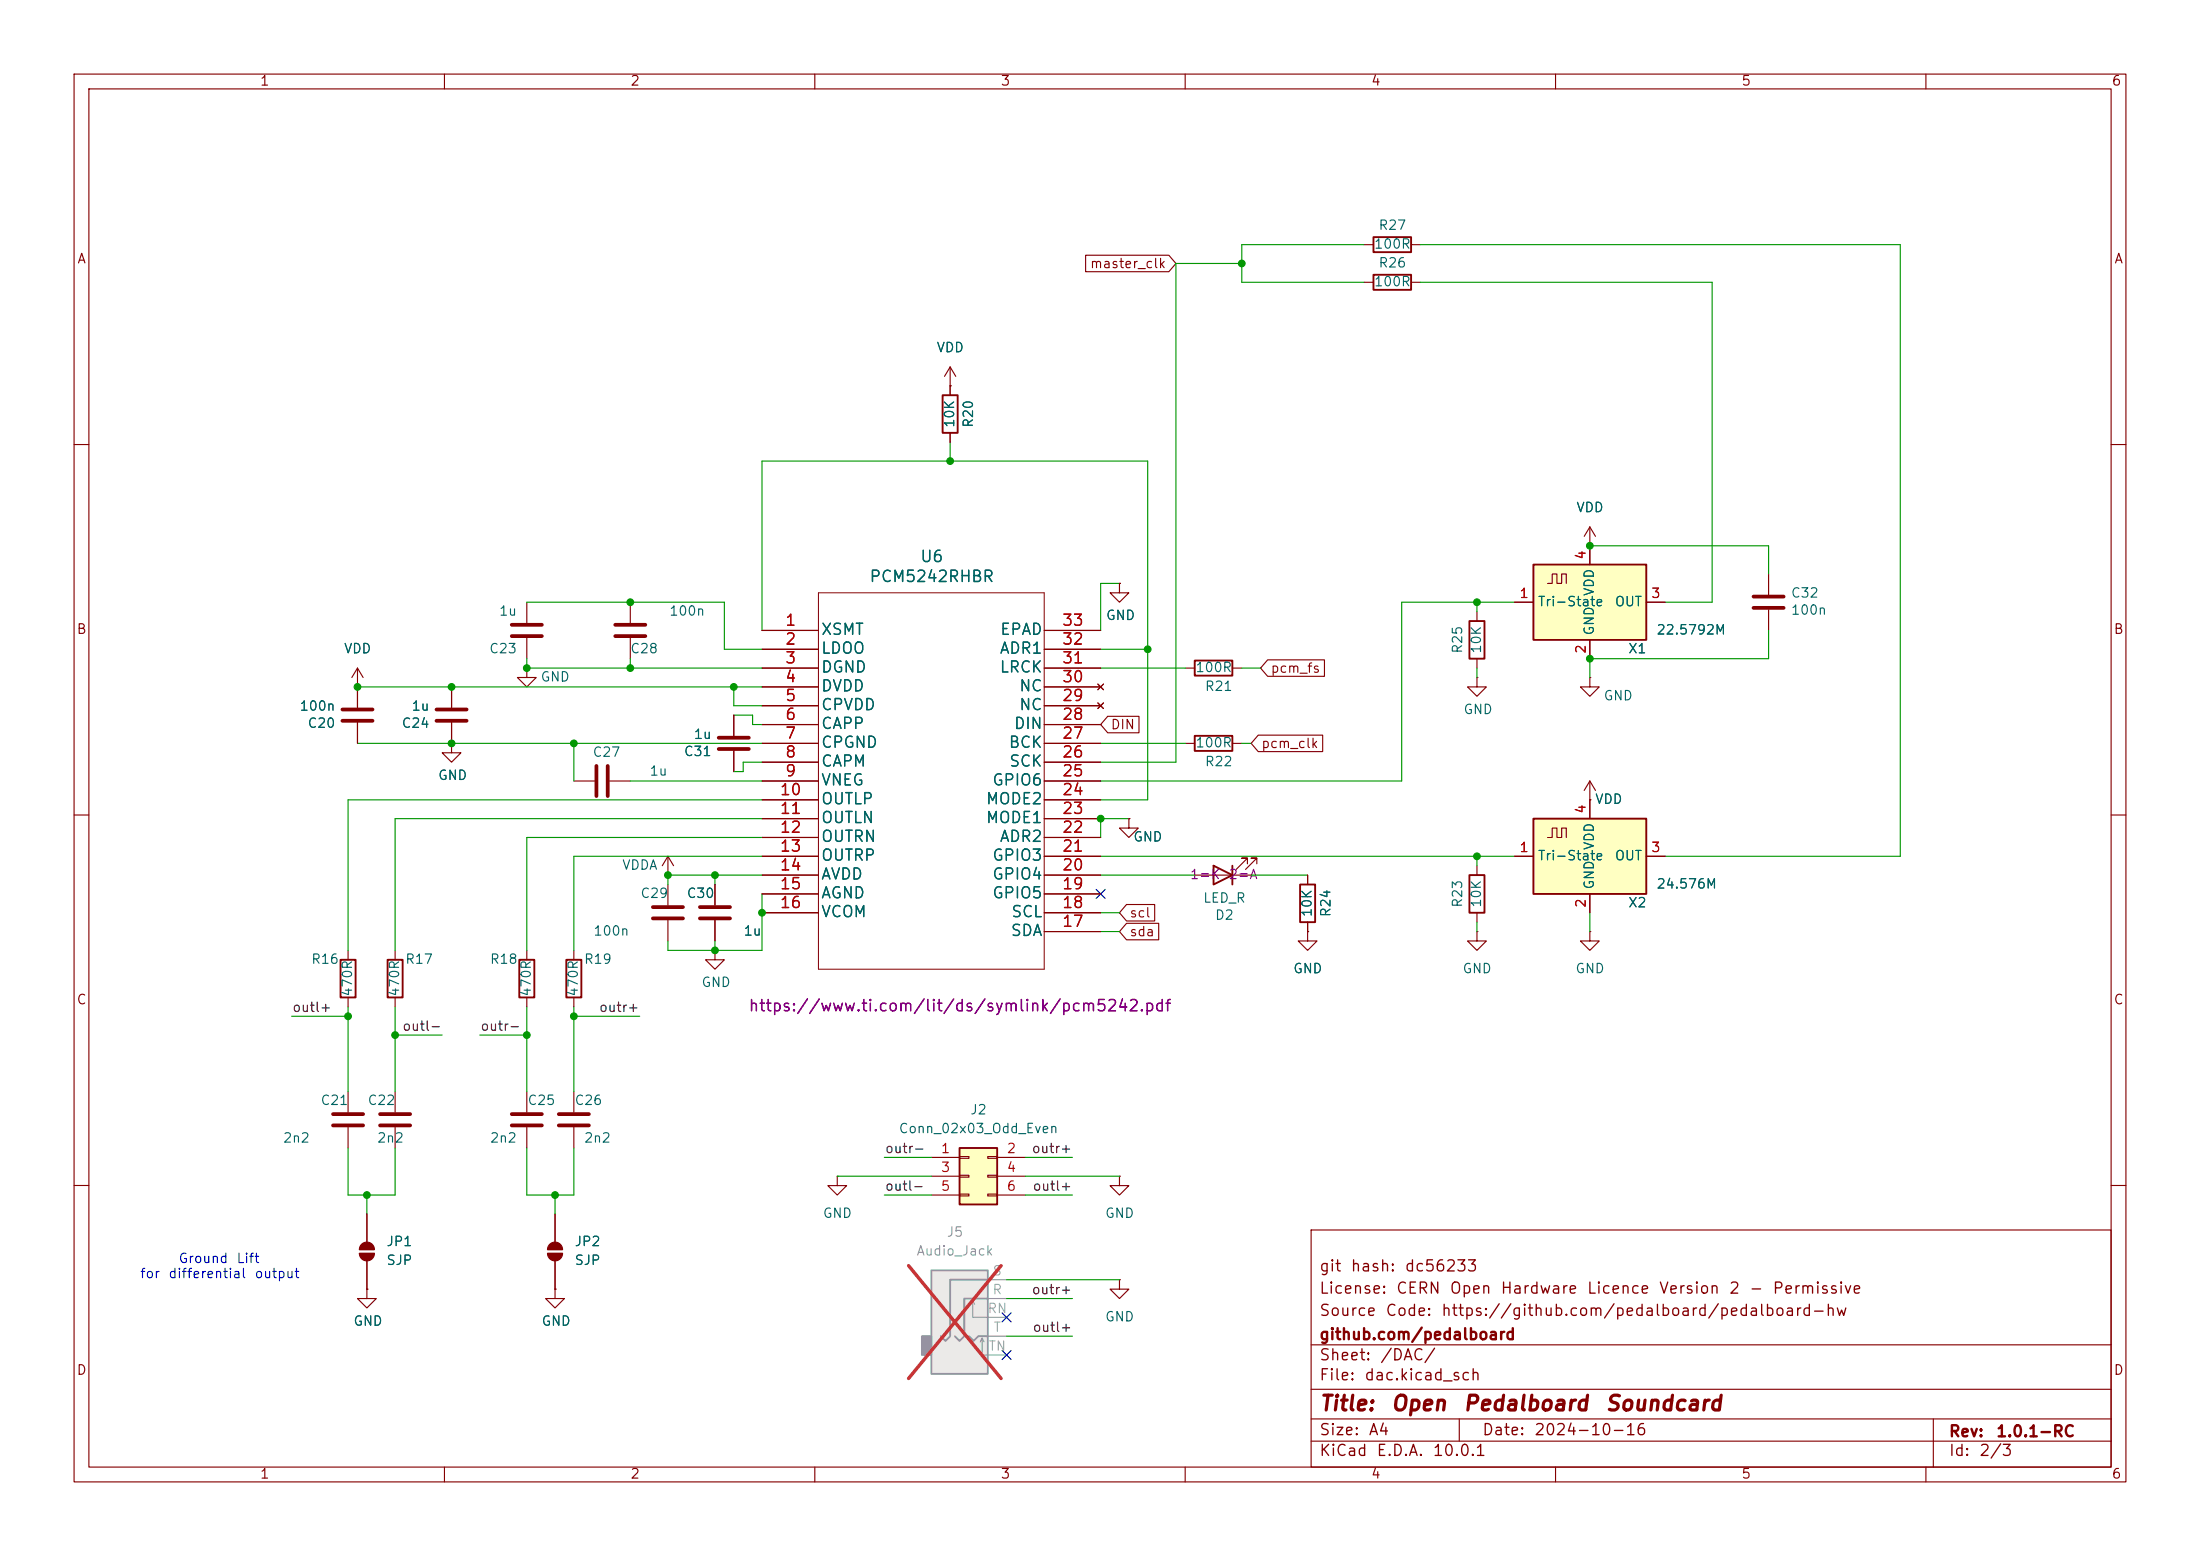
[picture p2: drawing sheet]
<svg xmlns="http://www.w3.org/2000/svg" width="297mm" height="210mm" viewBox="0 0 297 210" stroke-linecap="round" stroke-linejoin="round" font-family="sans-serif">
<g fill="none" stroke="#840000" stroke-width=".15">
<path d="M10 10h277v190h-277zM12 12h273v186h-273zM60 10v2M110 10v2M160 10v2M210 10v2M260 10v2M184.1 38.1h1.3M184.1 33h1.3M190.5 38.1h1.3M190.5 33h1.3M10 60h2"/>
<path d="M285 60h2M71.1 90.2v1.2h1.3l-1.3 1.3-1.3-1.3h1.3M71.1 90.2h.1M71.1 81.3v2.8M71.1 86.1v2.8M85.1 81.3v2.8M85.1 86.1v2.8M102.9 85.1h7.6M102.9 87.6h7.6M102.9 90.2h7.6M102.9 92.7h7.6M102.9 95.3h7.6"/>
<path d="M102.9 97.8h7.6M141 85.1h7.6M141 87.6h7.6M141 90.2h7.6M141 92.7h7.6M141 95.3h7.6M141 97.8h7.6M148.2 94.9l.8 .7M148.2 92.3l.8 .8M149 94.9l-.8 .7M149 92.3l-.8 .8M10 110h2"/>
<path d="M61 100.3v1.3h1.2l-1.2 1.3-1.3-1.3h1.3M61 100.3h.1M77.5 105.4h2.8M82.3 105.4h2.8M102.9 100.3h7.6M102.9 102.9h7.6M102.9 105.4h7.6M102.9 108h7.6M102.9 110.5h7.6M102.9 113h7.6M102.9 115.6h7.6M102.9 118.1h7.6"/>
<path d="M141 100.3h7.6M141 102.9h7.6M141 105.4h7.6M141 108h7.6M141 110.5h7.6M141 113h7.6M141 115.6h7.6M141 118.1h7.6M152.4 110.5v1.3h1.3l-1.3 1.2-1.3-1.2h1.3M152.4 110.5h.1M161.3 118.1h7.6M168.4 116.6v-.8h-.8h.8l-1.5 1.5"/>
<path d="M169.7 116.6v-.8h-.8h.8l-1.6 1.5M285 110h2M47 128.3v1.2M47 134.6v1.3M53.3 128.3v1.2M53.3 134.6v1.3M71.1 128.3v1.2M71.1 134.6v1.3M77.5 128.3v1.2M77.5 134.6v1.3M102.9 120.7h7.6M102.9 123.2h7.6"/>
<path d="M141 120.7h7.6M141 123.2h7.6M141 125.7h7.6M113 158.8v1.2h1.3l-1.3 1.3-1.2-1.3h1.2M113 158.8h.1M10 160h2M151.1 172.7v1.3h1.3l-1.3 1.3-1.2-1.3h1.2M151.1 172.7h.1M177 166h108v32h-108zM285 160h2M60 198v2M110 198v2"/>
<path d="M160 198v2M177 194.5h108M177 191.5h108M177 187.5h108M177 181.5h108M197 191.5v3M210 198v2M260 198v2M261 191.5v6.5"/>
</g>
<path d="M185.4 37.1h5.1v2h-5.1zM185.4 32h5.1v2h-5.1zM163.8 116.8l2.6 1.3-2.6 1.3zM166.4 116.8v2.6M46 129.5h2v5.1h-2zM52.3 129.5h2.1v5.1h-2.1zM70.1 129.5h2v5.1h-2zM76.5 129.5h2v5.1h-2z" fill="none" stroke="#840000" stroke-width=".25"/>
<path d="M110.5 80h30.5v50.8h-30.5z" fill="none" stroke="#840000" stroke-width=".14"/>
<path d="M69.1 85.9h4.1M69.1 84.3h4.1M83.1 85.9h4M83.1 84.3h4M80.5 103.4v4M82 103.4v4" fill="none" stroke="#840000" stroke-width=".51"/>
<path d="M129.5 154.9h5.1v7.7h-5.1z" fill="#ffffc2"/>
<path d="M129.5 154.9h5.1v7.7h-5.1z" fill="none" stroke="#840000" stroke-width=".25"/>
<g fill="none" stroke="#840000" stroke-width=".15">
<path d="M48.3 92.7h.1M48.3 90.2l-.8 1.2M48.3 90.2l.7 1.2M48.3 90.2v5.3M48.3 97.5v2.8M61 92.7v2.8M61 97.5v2.8M125.7 156.2h3.8M125.7 158.8h3.8M129.5 156.1h1.3v.2h-1.3zM129.5 158.6h1.3v.3h-1.3zM133.3 156.1h1.3v.2h-1.3z"/>
<path d="M133.3 158.6h1.3v.3h-1.3zM134.6 156.2h3.8M134.6 158.8h3.8M125.7 161.3h3.8M129.5 161.2h1.3v.2h-1.3zM133.3 161.2h1.3v.2h-1.3zM134.6 161.3h3.8"/>
</g>
<path d="M46.2 97.3h4.1M46.2 95.8h4.1M58.9 97.3h4.1M58.9 95.8h4.1" fill="none" stroke="#840000" stroke-width=".51"/>
<path d="M125.7 171.5h7.6v13.9h-7.6z" fill="#ebeae8"/>
<path d="M124.5 180.3h1.2v2.6h-1.2z" fill="#9c9b98" stroke="#9c9b98" stroke-width=".25"/>
<path d="M125.7 171.5h7.6v13.9h-7.6zM133.3 175.3h-3.1v5l-.7 .7-.6-.7M133.3 172.7h-5v7.6l-.7 .7-.6-.7M130.8 180.3l.6 .7 .7-.7h1.2" fill="none" stroke="#9c9b98" stroke-width=".25"/>
<path d="M131.1 176l.2-.5v2.3h4.6M131.3 175.5l.3 .5M133.3 175.3h2.6M133.3 172.7h2.6M132.3 181.1l.3-.5v2.3h3.3M132.6 180.6l.2 .5M133.3 180.3h2.6" fill="none" stroke="#9c9b98" stroke-width=".15"/>
<path d="M122.7 170.8l12.5 15.2M135.2 170.8l-12.5 15.2" fill="none" stroke="#e12e31" stroke-width=".46"/>
<g fill="none" stroke="#840000" stroke-width=".15">
<path d="M128.3 52.1h.1M128.3 49.5v3.8M128.3 58.4v1.3M128.3 49.5l-.8 1.3M128.3 49.5l.7 1.3M99.1 96.5v2.8M90.2 118.1h.1M90.2 115.6l-.8 1.2M90.2 115.6l.7 1.2M90.2 115.6v2.5M90.2 119.4v2.8M96.5 119.4v2.8"/>
<path d="M99.1 101.3v2.8M160 100.3h1.3M166.4 100.3h1.2M199.4 116.8v1.3M90.2 124.2v2.8M96.5 124.2v2.8M199.4 125.7v1.3h1.3l-1.3 1.3-1.3-1.3h1.3M199.4 125.7h.1M199.4 123.2v1.3M151.1 158.8v1.2h1.3l-1.3 1.3-1.2-1.3h1.2M151.1 158.8h.1M48.5 169.2h2"/>
<path d="M48.5 168.7h2M49.5 174v1.3h1.3l-1.3 1.2-1.2-1.2h1.2M49.5 174h.1M49.5 163.8v3.8M49.5 170.2v3.8"/>
</g>
<path d="M127.3 53.3h2v5.1h-2zM161.3 99.3h5.1v2h-5.1zM198.4 118.1h2v5.1h-2z" fill="none" stroke="#840000" stroke-width=".25"/>
<path d="M97 99.6h4.1M97 101.1h4.1M88.1 122.4h4.1M88.1 124h4.1M94.5 122.4h4.1M94.5 124h4.1" fill="none" stroke="#840000" stroke-width=".51"/>
<g fill="#840000" stroke="#840000" stroke-width=".15">
<path d="M48.5 169.2h2a1.02 1.02 0 0 1-1 1 1.02 1.02 0 0 1-1-1z"/>
<path d="M48.8 167.9a1.02 1.02 0 0 1 1.1-.2 1.02 1.02 0 0 1 .6 1h-2l.1-.5z"/>
</g>
<path d="M207 110.5h15.2v10.2h-15.2z" fill="#ffffc2"/>
<path d="M198.4 83.8h2v5.1h-2zM175.5 119.4h2v5.1h-2zM207 110.5h15.2v10.2h-15.2z" fill="none" stroke="#840000" stroke-width=".25"/>
<g fill="none" stroke="#840000" stroke-width=".15">
<path d="M151.1 78.7v1.3h1.3l-1.3 1.3-1.2-1.3h1.2M151.1 78.7h.1M214.6 73.7h.1M214.6 71.1v2.6M214.6 71.1l-.7 1.3M214.6 71.1l.8 1.3M238.8 77.5v2.8M199.4 91.4v1.3h1.3l-1.3 1.3-1.3-1.3h1.3M199.4 91.4h.1M199.4 82.6v1.2M199.4 88.9v1.3M214.6 91.4v1.3h1.3l-1.3 1.3-1.2-1.3h1.2"/>
<path d="M214.6 91.4h.1M238.8 82.3v2.8M176.5 118.1v1.3M204.5 115.6h2.5M208.9 113h.6v-1.2h.7v1.2h.6v-1.2h.7v1.2M214.6 108h.1M214.6 105.4v5.1M214.6 105.4l-.7 1.3M214.6 105.4l.8 1.3M222.2 115.6h2.6M96.5 128.3v1.2h1.3l-1.3 1.3-1.3-1.3h1.3M96.5 128.3h.1"/>
<path d="M176.5 124.5v1.2M214.6 125.7v1.3h1.3l-1.3 1.3-1.2-1.3h1.2M214.6 125.7h.1M214.6 120.7v2.5M71.1 147.3v2.8M71.1 152.1v2.8M77.5 147.3v2.8M77.5 152.1v2.8M73.9 169.2h2M73.9 168.7h2M74.9 174v1.3h1.3l-1.3 1.2-1.2-1.2h1.2M74.9 174h.1"/>
<path d="M74.9 163.8v3.8M74.9 170.2v3.8"/>
</g>
<path d="M236.7 80.5h4.1M236.7 82h4.1M69.1 150.4h4.1M69.1 151.9h4.1M75.4 150.4h4.1M75.4 151.9h4.1" fill="none" stroke="#840000" stroke-width=".51"/>
<g fill="#840000" stroke="#840000" stroke-width=".15">
<path d="M73.9 169.2h2a1.02 1.02 0 0 1-1 1 1.02 1.02 0 0 1-1-1z"/>
<path d="M74.2 167.9a1.02 1.02 0 0 1 1.1-.2 1.02 1.02 0 0 1 .6 1h-2l.1-.5z"/>
</g>
<path d="M207 76.2h15.2v10.2h-15.2z" fill="#ffffc2"/>
<path d="M207 76.2h15.2v10.2h-15.2zM161.3 89.2h5.1v2h-5.1z" fill="none" stroke="#840000" stroke-width=".25"/>
<g fill="none" stroke="#840000" stroke-width=".15">
<path d="M146.6 34.4h11.2l.9 1.2-.9 1.1h-11.2zM128.3 52.1h.1M128.3 52.1v1.2M128.3 58.4v1.3M151.1 78.7h.1M208.9 78.7h.6v-1.2h.7v1.2h.6v-1.2h.7v1.2M214.6 73.7h.1M214.6 73.7v2.5M48.3 92.7h.1M48.3 92.7v2.8M48.3 97.5v2.8M61 92.7v2.8"/>
<path d="M61 97.5v2.8M99.1 96.5v2.8M102.9 90.2h7.6M102.9 85.1h7.6M102.9 87.6h7.6M102.9 92.7h7.6M102.9 95.3h7.6M102.9 97.8h7.6M141 90.2h7.6M141 85.1h7.6M141 87.6h7.6M141 92.7h7.6"/>
<path d="M141 95.3h7.6M141 97.8h7.6M148.2 94.9l.8 .7M148.2 92.3l.8 .8M149 94.9l-.8 .7M149 92.3l-.8 .8M149.5 96.7h4.3v2.2h-4.3l-.9-1.1zM160 90.2h1.3M166.4 90.2h1.2M169.9 99.2h8.7v2.2h-8.7l-1-1.1zM171.1 89.1h7.7v2.2h-7.7l-.9-1.1zM204.5 81.3h2.5"/>
<path d="M214.6 86.4v2.5M222.2 81.3h2.6M61 100.3h.1M96.5 119.4v2.8M99.1 101.3v2.8M102.9 100.3h7.6M102.9 102.9h7.6M102.9 105.4h7.6M102.9 108h7.6M102.9 110.5h7.6M102.9 113h7.6M102.9 115.6h7.6"/>
<path d="M102.9 118.1h7.6M141 100.3h7.6M141 102.9h7.6M141 105.4h7.6M141 108h7.6M141 110.5h7.6M141 113h7.6M141 115.6h7.6M141 118.1h7.6M152.4 110.5h.1M176.5 118.1v1.3M204.5 115.6h2.5"/>
<path d="M214.6 108h.1M214.6 108v2.5M222.2 115.6h2.6M96.5 124.2v2.8M102.9 120.7h7.6M102.9 123.2h7.6M141 120.7h7.6M141 123.2h7.6M141 125.7h7.6M152.1 124.6h4.3v2.2h-4.3l-1-1.1zM152.1 122.1h3.8v2.2h-3.8l-1-1.1zM176.5 125.7v1.3h1.3l-1.3 1.3-1.2-1.3h1.2"/>
<path d="M176.5 125.7h.1M176.5 124.5v1.2M214.6 120.7v2.5M47 147.3v2.8M47 152.1v2.8M53.3 147.3v2.8M53.3 152.1v2.8M49.5 174h.1M49.5 163.8v3.8M49.5 170.2v3.8M74.9 174h.1M74.9 163.8v3.8"/>
<path d="M74.9 170.2v3.8"/>
</g>
<path d="M45 150.4h4M45 151.9h4M51.3 150.4h4.1M51.3 151.9h4.1" fill="none" stroke="#840000" stroke-width=".51"/>
<g fill="none" stroke="#009600" stroke-width=".15">
<path d="M167.6 35.6h-8.9v67.3h-10.1M184.1 33h-16.5v5.1h16.5M191.8 33h64.7v82.6h-31.7M191.8 38.1h39.3v43.2h-6.3M128.3 59.7v2.5M151.1 78.7h-2.5v6.4M214.6 73.7h24.2v3.8M48.3 92.7h54.6M71.1 88.9v1.3h31.8M71.1 81.3h26.7v6.3h5.1M85.1 88.9v1.3M99.1 96.5h2.5v1.3h1.3"/>
<path d="M99.1 92.7v2.6h3.8M102.9 85.1v-22.9h52v45.8h-6.3M148.6 90.2h11.4M148.6 87.6h6.3M167.6 90.2h2.6M199.4 81.3v1.3M199.4 90.2v1.2M204.5 81.3h-15.3v24.1h-40.6M238.8 85.1v3.8h-24.2v2.5M48.3 100.3h54.6M77.5 100.3v5.1M85.1 105.4h17.8"/>
<path d="M96.5 118.1v1.3M102.9 115.6h-25.4v12.7M102.9 113h-31.8v15.3M102.9 118.1h-12.7v1.3M102.9 102.9h-2.6v1.2h-1.2M102.9 108h-55.9v20.3M102.9 110.5h-49.6v17.8M148.6 115.6h55.9M148.6 118.1h12.7M148.6 100.3h11.4M152.4 110.5h-3.8v2.5M167.6 100.3h1.3"/>
<path d="M168.9 118.1h7.6M199.4 115.6v1.2M39.4 137.2h7.6M47 135.9v11.4M53.3 139.7h6.4M53.3 135.9v11.4M64.8 139.7h6.3M71.1 135.9v11.4M77.5 135.9v11.4M77.5 137.2h8.9M96.5 127v1.3M102.9 120.7v7.6h-12.7v-1.3"/>
<path d="M148.6 123.2h2.5M148.6 125.7h2.5M199.4 124.5v1.2M214.6 123.2v2.5M47 154.9v6.4h6.3v-6.4M71.1 154.9v6.4h6.4v-6.4M113 158.8h12.7M119.4 156.2h6.3M138.4 156.2h6.4M138.4 158.8h12.7M49.5 161.3v2.5M74.9 161.3v2.5"/>
<path d="M119.4 161.3h6.3M135.9 175.3h8.9M135.9 172.7h15.2M138.4 161.3h6.4M135.9 180.3h8.9"/>
</g>
<path d="M148 120l1.2 1.3M149.2 120l-1.2 1.3M135.3 177.2l1.2 1.2M136.5 177.2l-1.2 1.2M135.3 182.3l1.2 1.2M136.5 182.3l-1.2 1.2" fill="none" stroke="#000084" stroke-width=".15"/>
<g fill="#009600" stroke="#009600" stroke-width=".14">
<circle cx="49.5" cy="161.3" r=".46"/>
<circle cx="71.1" cy="139.7" r=".46"/>
<circle cx="53.3" cy="139.7" r=".46"/>
<circle cx="47" cy="137.2" r=".46"/>
<circle cx="74.9" cy="161.3" r=".46"/>
<circle cx="90.2" cy="118.1" r=".46"/>
<circle cx="99.1" cy="92.7" r=".46"/>
<circle cx="102.9" cy="123.2" r=".46"/>
<circle cx="154.9" cy="87.6" r=".46"/>
<circle cx="128.3" cy="62.2" r=".46"/>
<circle cx="48.3" cy="92.7" r=".46"/>
<circle cx="61" cy="92.7" r=".46"/>
<circle cx="71.1" cy="90.2" r=".46"/>
<circle cx="61" cy="100.3" r=".46"/>
<circle cx="85.1" cy="90.2" r=".46"/>
<circle cx="85.1" cy="81.3" r=".46"/>
<circle cx="77.5" cy="100.3" r=".46"/>
<circle cx="167.6" cy="35.6" r=".46"/>
<circle cx="148.6" cy="110.5" r=".46"/>
<circle cx="199.4" cy="115.6" r=".46"/>
<circle cx="77.5" cy="137.2" r=".46"/>
<circle cx="96.5" cy="118.1" r=".46"/>
<circle cx="96.5" cy="128.3" r=".46"/>
<circle cx="214.6" cy="73.7" r=".46"/>
<circle cx="199.4" cy="81.3" r=".46"/>
<circle cx="214.6" cy="88.9" r=".46"/>
</g>
<g font-size="2" fill="#840000">
<text x="178" y="190.9">Title:</text>
<text x="187.7" y="190.9">Open</text>
<text x="197.4" y="190.9">Pedalboard</text>
<text x="216.6" y="190.9">Soundcard</text>
</g>
<g font-size="1.5" fill="#006464">
<text x="124.1" y="76.3">U6</text>
<text x="117.3" y="78.9">PCM5242RHBR</text>
<text x="110.7" y="86.1">XSMT</text>
<text x="110.7" y="88.6">LDOO</text>
<text x="134.8" y="88.6">ADR1</text>
<text x="134.9" y="86.1">EPAD</text>
<text x="110.7" y="91.1">DGND</text>
<text x="110.7" y="93.7">DVDD</text>
<text x="134.8" y="91.1">LRCK</text>
<text x="137.5" y="93.7">NC</text>
<text x="110.7" y="96.2">CPVDD</text>
<text x="110.7" y="98.8">CAPP</text>
<text x="110.7" y="101.3">CPGND</text>
<text x="136.1" y="101.3">BCK</text>
<text x="136.8" y="98.8">DIN</text>
<text x="137.5" y="96.2">NC</text>
<text x="110.7" y="103.8">CAPM</text>
<text x="110.7" y="106.4">VNEG</text>
<text x="133.9" y="106.4">GPIO6</text>
<text x="136.1" y="103.8">SCK</text>
<text x="110.7" y="108.9">OUTLP</text>
<text x="110.7" y="111.5">OUTLN</text>
<text x="133" y="111.5">MODE1</text>
<text x="133" y="108.9">MODE2</text>
<text x="110.7" y="114">OUTRN</text>
<text x="110.7" y="116.5">OUTRP</text>
<text x="110.7" y="119.1">AVDD</text>
<text x="133.9" y="119.1">GPIO4</text>
<text x="133.9" y="116.5">GPIO3</text>
<text x="134.8" y="114">ADR2</text>
<text x="110.7" y="121.6">AGND</text>
<text x="110.7" y="124.2">VCOM</text>
<text x="133.9" y="121.6">GPIO5</text>
<text x="136.4" y="124.2">SCL</text>
<text x="136.3" y="126.7">SDA</text>
</g>
<g font-size="1.5" fill="#a90000">
<text x="105.9" y="84.8">1</text>
<text x="105.9" y="87.4">2</text>
<text x="105.9" y="89.9">3</text>
<text x="143.3" y="89.9">31</text>
<text x="143.3" y="87.4">32</text>
<text x="143.3" y="84.8">33</text>
<text x="105.9" y="92.5">4</text>
<text x="105.9" y="95">5</text>
<text x="143.3" y="95">29</text>
<text x="143.3" y="92.5">30</text>
<text x="105.9" y="97.5">6</text>
<text x="105.9" y="100.1">7</text>
<text x="143.3" y="100.1">27</text>
<text x="143.3" y="97.5">28</text>
<text x="105.2" y="107.7">10</text>
<text x="105.9" y="102.6">8</text>
<text x="105.9" y="105.2">9</text>
<text x="143.3" y="107.7">24</text>
<text x="143.3" y="105.2">25</text>
<text x="143.3" y="102.6">26</text>
<text x="105.2" y="110.2">11</text>
<text x="105.2" y="112.8">12</text>
<text x="143.3" y="112.8">22</text>
<text x="143.3" y="110.2">23</text>
<text x="105.2" y="115.3">13</text>
<text x="105.2" y="117.9">14</text>
<text x="143.3" y="117.9">20</text>
<text x="143.3" y="115.3">21</text>
<text x="105.2" y="120.4">15</text>
<text x="105.2" y="122.9">16</text>
<text x="143.3" y="125.5">17</text>
<text x="143.3" y="122.9">18</text>
<text x="143.3" y="120.4">19</text>
</g>
<text font-size="1.5" fill="#840084" x="100.9" y="136.9">https://www.ti.com/lit/ds/symlink/pcm5242.pdf</text>
<g font-size="1.5" fill="#840000">
<text x="178" y="172">git</text>
<text x="182.2" y="172">hash:</text>
<text x="189.5" y="172">dc56233</text>
<text x="178" y="178">Source</text>
<text x="178" y="175">License:</text>
<text x="186.9" y="178">Code:</text>
<text x="188.4" y="175">CERN</text>
<text x="194.5" y="178">https://github.com/pedalboard/pedalboard-hw</text>
<text x="195.6" y="175">Open</text>
<text x="202.5" y="175">Hardware</text>
<text x="214.1" y="175">Licence</text>
<text x="223.9" y="175">Version</text>
<text x="233.3" y="175">2</text>
<text x="236" y="175">-</text>
<text x="239.2" y="175">Permissive</text>
<text x="178" y="184">Sheet:</text>
<text x="178" y="181.2">github.com/pedalboard</text>
<text x="186.2" y="184">/DAC/</text>
<text x="178" y="186.7">File:</text>
<text x="184.1" y="186.7">dac.kicad_sch</text>
<text x="178" y="196.9">KiCad</text>
<text x="178" y="194.1">Size:</text>
<text x="184.7" y="194.1">A4</text>
<text x="185.7" y="196.9">E.D.A.</text>
<text x="193.3" y="196.9">10.0.1</text>
<text x="200" y="194.1">Date:</text>
<text x="207" y="194.1">2024-10-16</text>
<text x="263" y="194.3">Rev:</text>
<text x="263" y="196.9">Id:</text>
<text x="267.1" y="196.9">2/3</text>
<text x="269.4" y="194.3">1.0.1-RC</text>
</g>
<g font-size="1.3" fill="#840000">
<text x="35" y="11.9">1</text>
<text x="85" y="11.9">2</text>
<text x="135" y="11.9">3</text>
<text x="185" y="11.9">4</text>
<text x="235" y="11.9">5</text>
<text x="285" y="11.9">6</text>
<text x="10.3" y="35.9">A</text>
<text x="285.3" y="35.9">A</text>
<text x="147.1" y="36.5">master_clk</text>
<text x="10.3" y="85.9">B</text>
<text x="285.3" y="85.9">B</text>
<text x="171.4" y="91.1">pcm_fs</text>
<text x="149.9" y="98.7">DIN</text>
<text x="170.2" y="101.3">pcm_clk</text>
<text x="152.4" y="124.1">scl</text>
<text x="152.4" y="126.7">sda</text>
<text x="10.3" y="135.9">C</text>
<text x="285.3" y="135.9">C</text>
<text x="10.3" y="185.9">D</text>
<text x="285.3" y="185.9">D</text>
<text x="35" y="199.9">1</text>
<text x="85" y="199.9">2</text>
<text x="135" y="199.9">3</text>
<text x="185" y="199.9">4</text>
<text x="235" y="199.9">5</text>
<text x="285" y="199.9">6</text>
</g>
<g font-size="1.3" fill="#006464">
<text x="185.4" y="33.9">100R</text>
<text x="186" y="31.3">R27</text>
<text x="185.4" y="39">100R</text>
<text x="186" y="36.4">R26</text>
<text x="126.4" y="47.9">VDD</text>
<text x="129.1" y="57.8" transform="rotate(-90 129.1 57.8)">10K</text>
<text x="131.7" y="57.8" transform="rotate(-90 131.7 57.8)">R20</text>
<text x="212.7" y="69.4">VDD</text>
<text x="67.3" y="83.4">1u</text>
<text x="90.3" y="83.4">100n</text>
<text x="149.2" y="84">GND</text>
<text x="207.5" y="82.1">Tri-State</text>
<text x="215.5" y="80.5" transform="rotate(-90 215.5 80.5)">VDD</text>
<text x="217.9" y="82.1">OUT</text>
<text x="241.7" y="83.3">100n</text>
<text x="241.7" y="81">C32</text>
<text x="46.3" y="88.5">VDD</text>
<text x="65.9" y="88.5">C23</text>
<text x="85" y="88.5">C28</text>
<text x="197.7" y="88.3" transform="rotate(-90 197.7 88.3)">R25</text>
<text x="200.3" y="88.3" transform="rotate(-90 200.3 88.3)">10K</text>
<text x="215.5" y="85.9" transform="rotate(-90 215.5 85.9)">GND</text>
<text x="219.7" y="88.5">X1</text>
<text x="223.5" y="86">22.5792M</text>
<text x="72.9" y="92.3">GND</text>
<text x="161.3" y="91">100R</text>
<text x="162.6" y="93.6">R21</text>
<text x="216.4" y="94.8">GND</text>
<text x="40.3" y="96.2">100n</text>
<text x="41.4" y="98.6">C20</text>
<text x="54.1" y="98.6">C24</text>
<text x="55.5" y="96.2">1u</text>
<text x="93.6" y="100.1">1u</text>
<text x="161.3" y="101.2">100R</text>
<text x="197.5" y="96.7">GND</text>
<text x="59.1" y="105.6">GND</text>
<text x="79.9" y="102.5">C27</text>
<text x="87.6" y="105">1u</text>
<text x="92.2" y="102.4">C31</text>
<text x="162.6" y="103.7">R22</text>
<text x="152.9" y="113.9">GND</text>
<text x="215.3" y="108.8">VDD</text>
<text x="83.9" y="117.7">VDDA</text>
<text x="207.5" y="116.4">Tri-State</text>
<text x="215.5" y="114.8" transform="rotate(-90 215.5 114.8)">VDD</text>
<text x="217.9" y="116.4">OUT</text>
<text x="86.4" y="121.5">C29</text>
<text x="92.6" y="121.5">C30</text>
<text x="162.3" y="122.1">LED_R</text>
<text x="163.9" y="124.5">D2</text>
<text x="177.4" y="123.9" transform="rotate(-90 177.4 123.9)">10K</text>
<text x="179.9" y="123.9" transform="rotate(-90 179.9 123.9)">R24</text>
<text x="197.7" y="122.6" transform="rotate(-90 197.7 122.6)">R23</text>
<text x="200.3" y="122.6" transform="rotate(-90 200.3 122.6)">10K</text>
<text x="215.5" y="120.1" transform="rotate(-90 215.5 120.1)">GND</text>
<text x="219.7" y="122.8">X2</text>
<text x="223.5" y="120.2">24.576M</text>
<text x="41.9" y="130.4">R16</text>
<text x="54.6" y="130.4">R17</text>
<text x="66" y="130.4">R18</text>
<text x="78.7" y="130.4">R19</text>
<text x="80" y="126.6">100n</text>
<text x="100.3" y="126.6">1u</text>
<text x="174.5" y="131.7">GND</text>
<text x="197.4" y="131.7">GND</text>
<text x="212.6" y="131.7">GND</text>
<text x="47.9" y="134.6" transform="rotate(-90 47.9 134.6)">470R</text>
<text x="54.2" y="134.6" transform="rotate(-90 54.2 134.6)">470R</text>
<text x="72" y="134.6" transform="rotate(-90 72 134.6)">470R</text>
<text x="78.3" y="134.6" transform="rotate(-90 78.3 134.6)">470R</text>
<text x="94.6" y="133.5">GND</text>
<text x="43.2" y="149.5">C21</text>
<text x="49.5" y="149.5">C22</text>
<text x="71.1" y="149.5">C25</text>
<text x="77.5" y="149.5">C26</text>
<text x="38.1" y="154.5">2n2</text>
<text x="50.8" y="154.5">2n2</text>
<text x="66" y="154.5">2n2</text>
<text x="78.7" y="154.5">2n2</text>
<text x="121.2" y="153.3">Conn_02x03_Odd_Even</text>
<text x="130.9" y="150.7">J2</text>
<text x="111" y="164.7">GND</text>
<text x="149.1" y="164.7">GND</text>
<text x="52.1" y="168.5">JP1</text>
<text x="52.1" y="171">SJP</text>
<text x="77.5" y="168.5">JP2</text>
<text x="77.5" y="171">SJP</text>
<text x="47.6" y="179.2">GND</text>
<text x="73" y="179.2">GND</text>
<text x="149.1" y="178.7">GND</text>
</g>
<g font-size="1.3" fill="#a90000">
<text x="214.4" y="75.6" transform="rotate(-90 214.4 75.6)">4</text>
<text x="205" y="81">1</text>
<text x="222.8" y="81">3</text>
<text x="214.4" y="88.3" transform="rotate(-90 214.4 88.3)">2</text>
<text x="214.4" y="109.9" transform="rotate(-90 214.4 109.9)">4</text>
<text x="205" y="115.3">1</text>
<text x="222.8" y="115.3">3</text>
<text x="214.4" y="122.6" transform="rotate(-90 214.4 122.6)">2</text>
<text x="126.9" y="156">1</text>
<text x="135.8" y="156">2</text>
<text x="126.9" y="158.5">3</text>
<text x="126.9" y="161">5</text>
<text x="135.8" y="158.5">4</text>
<text x="135.8" y="161">6</text>
</g>
<g font-size="1.3" fill="#840084">
<text x="160.6" y="119">1=K</text>
<text x="165.8" y="119">2=A</text>
</g>
<g font-size="1.3" fill="#0f0f0f">
<text x="39.4" y="136.9">outl+</text>
<text x="80.8" y="136.9">outr+</text>
<text x="54.2" y="139.4">outl-</text>
<text x="64.8" y="139.4">outr-</text>
<text x="119.4" y="155.9">outr-</text>
<text x="139.2" y="155.9">outr+</text>
<text x="119.4" y="161">outl-</text>
<text x="139.3" y="161">outl+</text>
<text x="139.2" y="175">outr+</text>
<text x="139.3" y="180.1">outl+</text>
</g>
<g font-size="1.3" fill="#939391">
<text x="127.7" y="167.2">J5</text>
<text x="123.6" y="169.8">Audio_Jack</text>
</g>
<g font-size="1.3" fill="#0000c2">
<text x="18.8" y="172.8">for</text>
<text x="22.6" y="172.8">differential</text>
<text x="24" y="170.8">Ground</text>
<text x="31.8" y="170.8">Lift</text>
<text x="34.3" y="172.8">output</text>
</g>
<g font-size="1.3" fill="#a5a4a2">
<text x="133.9" y="172.5">S</text>
<text x="133.2" y="177.5">RN</text>
<text x="133.9" y="175">R</text>
<text x="133.4" y="182.6">TN</text>
<text x="134" y="180.1">T</text>
</g>
</svg>
